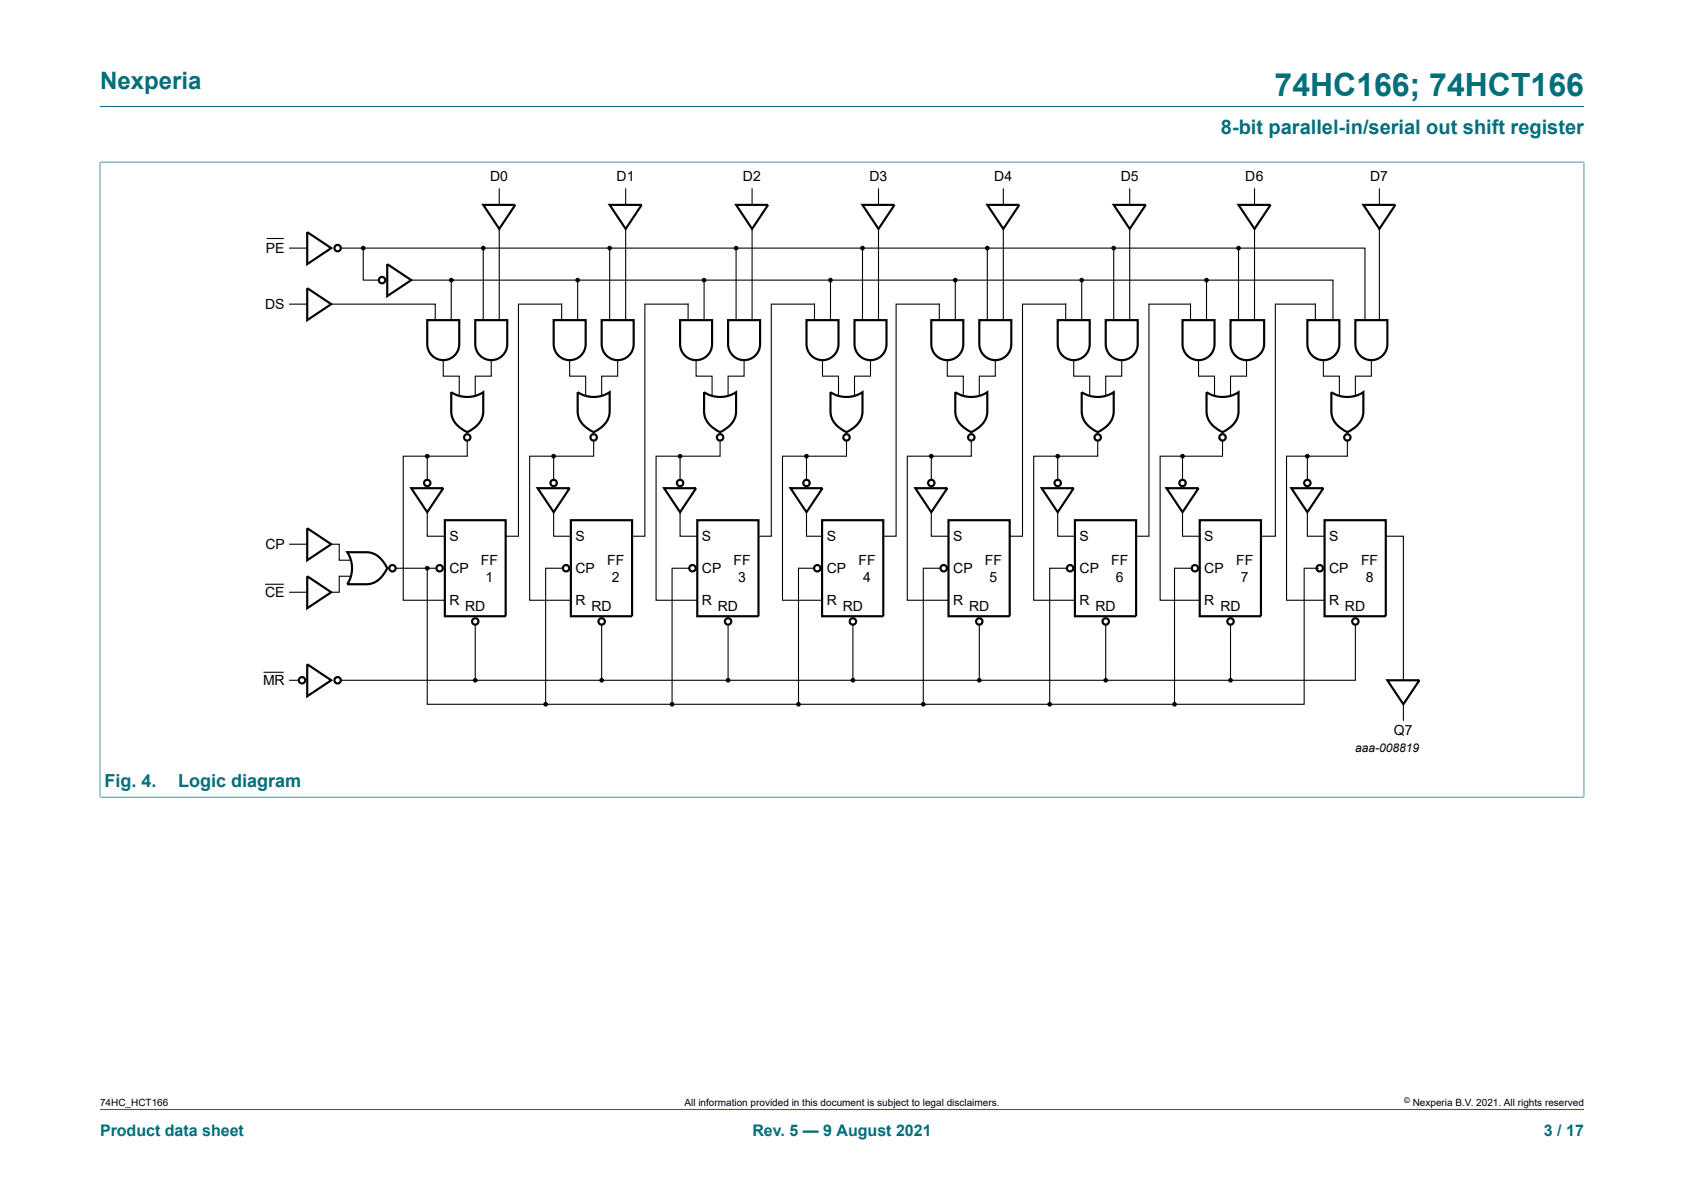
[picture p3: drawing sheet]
<svg xmlns="http://www.w3.org/2000/svg" width="297mm" height="210mm" viewBox="0 0 297 210" stroke-linecap="round" stroke-linejoin="round" font-family="sans-serif">
<path d="M17.6 18.8h261.8M17.6 28.6h261.8M17.6 28.5v112.1M279.4 28.5v112.1M17.6 140.5h261.8M17.6 195.6h261.8" fill="none" stroke="#036f7b" stroke-width=".18"/>
<g fill="none" stroke="#000" stroke-width=".38">
<path d="M85.2 36.1h5.7l-2.8 4.3zM107.5 36.1h5.7l-2.9 4.3zM129.8 36.1h5.7l-2.9 4.3zM152.1 36.1h5.7l-2.9 4.3zM174.1 36.1h5.7l-2.9 4.3zM196.4 36.1h5.7l-2.9 4.3zM218.4 36.1h5.7l-2.8 4.3zM240.5 36.1h5.6l-2.8 4.3zM54.2 40.9l4.2 2.8-4.2 2.9zM54.2 50.8l4.2 2.8-4.2 2.8zM68.3 46.6l4.2 2.8-4.2 2.8zM75.4 56.4h5.6v4.3a2.82 2.82 0 0 1-2.8 2.8 2.82 2.82 0 0 1-2.8-2.8z"/>
<path d="M83.8 56.4h5.7v4.3a2.82 2.82 0 0 1-2.9 2.8 2.82 2.82 0 0 1-2.8-2.8zM97.6 56.4h5.7v4.3a2.82 2.82 0 0 1-2.8 2.8 2.82 2.82 0 0 1-2.9-2.8zM106.1 56.4h5.7v4.3a2.82 2.82 0 0 1-2.9 2.8 2.82 2.82 0 0 1-2.8-2.8zM119.9 56.4h5.7v4.3a2.82 2.82 0 0 1-2.8 2.8 2.82 2.82 0 0 1-2.9-2.8zM128.4 56.4h5.7v4.3a2.82 2.82 0 0 1-2.9 2.8 2.82 2.82 0 0 1-2.8-2.8zM142.2 56.4h5.7v4.3a2.82 2.82 0 0 1-2.8 2.8 2.82 2.82 0 0 1-2.9-2.8zM150.7 56.4h5.6v4.3a2.82 2.82 0 0 1-2.8 2.8 2.82 2.82 0 0 1-2.8-2.8zM164.2 56.4h5.7v4.3a2.82 2.82 0 0 1-2.8 2.8 2.82 2.82 0 0 1-2.9-2.8zM172.7 56.4h5.7v4.3a2.82 2.82 0 0 1-2.9 2.8 2.82 2.82 0 0 1-2.8-2.8zM186.5 56.4h5.7v4.3a2.82 2.82 0 0 1-2.8 2.8 2.82 2.82 0 0 1-2.9-2.8zM195 56.4h5.7v4.3a2.82 2.82 0 0 1-2.9 2.8 2.82 2.82 0 0 1-2.8-2.8zM208.6 56.4h5.6v4.3a2.82 2.82 0 0 1-2.8 2.8 2.82 2.82 0 0 1-2.8-2.8z"/>
<path d="M217 56.4h6v4.3a2.97 2.97 0 0 1-3 2.8 2.97 2.97 0 0 1-3-2.8zM230.6 56.4h5.6v4.3a2.82 2.82 0 0 1-2.8 2.8 2.82 2.82 0 0 1-2.8-2.8zM239 56.4h5.7v4.3a2.82 2.82 0 0 1-2.8 2.8 2.82 2.82 0 0 1-2.9-2.8zM79.6 69.1a5.1 5.1 0 0 0 5.6 0v3.4a4.1 4.1 0 0 1-2.8 3.7 4.3 4.3 0 0 1-2.8-3.7zM101.9 69.1a5.1 5.1 0 0 0 5.6 0v3.4a4.1 4.1 0 0 1-2.8 3.7 4.3 4.3 0 0 1-2.8-3.7zM124.2 69.1a5.1 5.1 0 0 0 5.6 0v3.4a4.1 4.1 0 0 1-2.8 3.7 4.3 4.3 0 0 1-2.8-3.7zM146.5 69.1a5.1 5.1 0 0 0 5.6 0v3.4a4.1 4.1 0 0 1-2.8 3.7 4.3 4.3 0 0 1-2.8-3.7zM168.5 69.1a5.1 5.1 0 0 0 5.6 0v3.4a4.1 4.1 0 0 1-2.8 3.7 4.4 4.4 0 0 1-2.8-3.7zM190.8 69.1a5.1 5.1 0 0 0 5.6 0v3.4a4.1 4.1 0 0 1-2.8 3.7 4.4 4.4 0 0 1-2.8-3.7zM212.8 69.1a5.1 5.1 0 0 0 5.6 0v3.4a4.1 4.1 0 0 1-2.8 3.7 4.4 4.4 0 0 1-2.8-3.7zM234.8 69.1a5.1 5.1 0 0 0 5.7 0v3.4a4.1 4.1 0 0 1-2.9 3.7 4.3 4.3 0 0 1-2.8-3.7zM54.2 93.1l4.2 2.9-4.2 2.8z"/>
<path d="M61.2 97.4h3.4a4.1 4.1 0 0 1 3.7 2.8 4.4 4.4 0 0 1-3.7 2.8h-3.4a5.1 5.1 0 0 0 0-5.6zM72.5 86.1h5.7l-2.8 4.2zM78.5 91.7h10.7v17h-10.7zM94.8 86.1h5.7l-2.9 4.2zM100.7 91.7h10.8v17h-10.8zM117.1 86.1h5.7l-2.9 4.2zM123 91.7h10.8v17h-10.8zM139.4 86.1h5.7l-2.9 4.2zM145 91.7h10.8v17h-10.8zM161.4 86.1h5.7l-2.9 4.2zM167.3 91.7h10.8v17h-10.8zM183.7 86.1h5.7l-2.9 4.2z"/>
<path d="M189.6 91.7h10.8v17h-10.8zM205.7 86.1h5.7l-2.8 4.2zM211.6 91.7h10.8v17h-10.8zM227.8 86.1h5.6l-2.8 4.2zM233.6 91.7h10.8v17h-10.8zM54.2 117.1l4.2 2.8-4.2 2.9zM54.2 101.6l4.2 2.8-4.2 2.8zM244.7 119.9h5.6l-2.8 4.3z"/>
<circle cx="59.5" cy="43.7" r=".56"/>
<circle cx="67.4" cy="49.4" r=".56"/>
<circle cx="82.4" cy="77.1" r=".56"/>
<circle cx="104.7" cy="77.1" r=".56"/>
<circle cx="127" cy="77.1" r=".56"/>
<circle cx="149.3" cy="77.1" r=".56"/>
<circle cx="171.3" cy="77.1" r=".56"/>
<circle cx="193.6" cy="77.1" r=".56"/>
<circle cx="215.6" cy="77.1" r=".56"/>
<circle cx="237.6" cy="77.1" r=".56"/>
<circle cx="75.4" cy="85.2" r=".56"/>
<circle cx="97.6" cy="85.2" r=".56"/>
<circle cx="119.9" cy="85.2" r=".56"/>
<circle cx="142.2" cy="85.2" r=".56"/>
<circle cx="164.2" cy="85.2" r=".56"/>
<circle cx="186.5" cy="85.2" r=".56"/>
<circle cx="208.6" cy="85.2" r=".56"/>
<circle cx="230.6" cy="85.2" r=".56"/>
<circle cx="53.3" cy="119.9" r=".56"/>
<circle cx="59.5" cy="119.9" r=".56"/>
<circle cx="69.2" cy="100.2" r=".56"/>
<circle cx="77.5" cy="100.2" r=".56"/>
<circle cx="83.8" cy="109.6" r=".56"/>
<circle cx="99.8" cy="100.2" r=".56"/>
<circle cx="106.1" cy="109.6" r=".56"/>
<circle cx="122.1" cy="100.2" r=".56"/>
<circle cx="128.4" cy="109.6" r=".56"/>
<circle cx="144.1" cy="100.2" r=".56"/>
<circle cx="150.4" cy="109.6" r=".56"/>
<circle cx="166.4" cy="100.2" r=".56"/>
<circle cx="172.7" cy="109.6" r=".56"/>
<circle cx="188.7" cy="100.2" r=".56"/>
<circle cx="195" cy="109.6" r=".56"/>
<circle cx="210.7" cy="100.2" r=".56"/>
<circle cx="217" cy="109.6" r=".56"/>
<circle cx="232.8" cy="100.2" r=".56"/>
<circle cx="239" cy="109.6" r=".56"/>
</g>
<g fill="none" stroke="#000" stroke-width=".19">
<path d="M88.1 33.3v2.8M110.3 33.3v2.8M132.6 33.3v2.8M154.9 33.3v2.8M176.9 33.3v2.8M199.2 33.3v2.8M221.3 33.3v2.8M243.3 33.3v2.8M47.1 42.1h2.9M51.1 43.7h3.1M51.1 53.6h3.1M58.4 53.6h18.4v2.8"/>
<path d="M60.1 43.7h180.6v12.7M64.1 43.7v5.7h2.7M72.5 49.4h162.6v7M79.6 49.4v7M85.2 43.7v12.7M88.1 40.4v16M99.1 56.4v-2.8h-7.7v40.9h-2.2M101.9 49.4v7M107.5 43.7v12.7M110.3 40.4v16M121.4 56.4v-2.8h-7.7v40.9h-2.2M124.2 49.4v7"/>
<path d="M129.8 43.7v12.7M132.6 40.4v16M143.6 56.4v-2.8h-7.6v40.9h-2.2M146.5 49.4v7M152.1 43.7v12.7M154.9 40.4v16M165.7 56.4v-2.8h-7.7v40.9h-2.2M168.5 49.4v7M174.1 43.7v12.7M176.9 40.4v16M188 56.4v-2.8h-7.7v40.9h-2.2M190.8 49.4v7"/>
<path d="M196.4 43.7v12.7M199.2 40.4v16M210 56.4v-2.8h-7.4v40.9h-2.2M212.8 49.4v7M218.4 43.7v12.7M221.3 40.4v16M232 56.4v-2.8h-7.1v40.9h-2.5M243.3 40.4v16M78.2 63.5v2.8h2.8v3.4M82.4 77.7v2.7h-11.3v25.4h7.4M86.6 63.5v2.8h-2.8v3.4M100.5 63.5v2.8h2.8v3.4"/>
<path d="M104.7 77.7v2.7h-11.3v25.4h7.3M108.9 63.5v2.8h-2.8v3.4M122.8 63.5v2.8h2.8v3.4M127 77.7v2.7h-11.3v25.4h7.3M131.2 63.5v2.8h-2.8v3.4M145.1 63.5v2.8h2.8v3.4M149.3 77.7v2.7h-11.3v25.4h7M153.5 63.5v2.8h-2.8v3.4M167.1 63.5v2.8h2.8v3.4M171.3 77.7v2.7h-11.3v25.4h7.3M175.5 63.5v2.8h-2.8v3.4M189.4 63.5v2.8h2.8v3.4"/>
<path d="M193.6 77.7v2.7h-11.3v25.4h7.3M197.8 63.5v2.8h-2.8v3.4M211.4 63.5v2.8h2.8v3.4M215.6 77.7v2.7h-11v25.4h7M219.8 63.5v2.8h-2.8v3.4M233.4 63.5v2.8h2.8v3.4M237.6 77.7v2.7h-10.7v25.4h6.7M241.9 63.5v2.8h-2.9v3.4M51.1 96h3.1M58.4 96h1.4v2.8h2M75.4 90.3v4.2h3.1M75.4 80.4v4.2"/>
<path d="M97.6 90.3v4.2h3.1M97.6 80.4v4.2M119.9 90.3v4.2h3.1M119.9 80.4v4.2M142.2 90.3v4.2h2.8M142.2 80.4v4.2M164.2 90.3v4.2h3.1M164.2 80.4v4.2M186.5 90.3v4.2h3.1M186.5 80.4v4.2M208.6 90.3v4.2h3M208.6 80.4v4.2"/>
<path d="M230.6 90.3v4.2h3M230.6 80.4v4.2M244.4 94.5h3.1v25.4M46.6 118.5h3.4M46.8 103h3.2M51.1 119.9h1.6M51.1 104.4h3.1M61.8 101.6h-2v2.8h-1.4M69.8 100.2h7.2M75.4 100.2v24h154.6v-24h2.5M83.8 110.1v9.8M99.3 100.2h-3.1v24"/>
<path d="M106.1 110.1v9.8M121.6 100.2h-3.1v24M128.4 110.1v9.8M143.6 100.2h-2.8v24M150.4 110.1v9.8M165.9 100.2h-3.1v24M172.7 110.1v9.8M188.2 100.2h-3.1v24M195 110.1v9.8M210.2 100.2h-3.1v24M217 110.1v9.8M239 110.1v9.8h-178.9"/>
<path d="M247.5 124.2v2.8"/>
</g>
<g fill="#000">
<circle cx="64.1" cy="43.7" r=".28"/>
<circle cx="79.6" cy="49.4" r=".28"/>
<circle cx="85.2" cy="43.7" r=".28"/>
<circle cx="101.9" cy="49.4" r=".28"/>
<circle cx="107.5" cy="43.7" r=".28"/>
<circle cx="124.2" cy="49.4" r=".28"/>
<circle cx="129.8" cy="43.7" r=".28"/>
<circle cx="146.5" cy="49.4" r=".28"/>
<circle cx="152.1" cy="43.7" r=".28"/>
<circle cx="168.5" cy="49.4" r=".28"/>
<circle cx="174.1" cy="43.7" r=".28"/>
<circle cx="190.8" cy="49.4" r=".28"/>
<circle cx="196.4" cy="43.7" r=".28"/>
<circle cx="212.8" cy="49.4" r=".28"/>
<circle cx="218.4" cy="43.7" r=".28"/>
<circle cx="75.4" cy="80.4" r=".28"/>
<circle cx="97.6" cy="80.4" r=".28"/>
<circle cx="119.9" cy="80.4" r=".28"/>
<circle cx="142.2" cy="80.4" r=".28"/>
<circle cx="164.2" cy="80.4" r=".28"/>
<circle cx="186.5" cy="80.4" r=".28"/>
<circle cx="208.6" cy="80.4" r=".28"/>
<circle cx="230.6" cy="80.4" r=".28"/>
<circle cx="75.4" cy="100.2" r=".28"/>
<circle cx="83.8" cy="119.9" r=".28"/>
<circle cx="106.1" cy="119.9" r=".28"/>
<circle cx="128.4" cy="119.9" r=".28"/>
<circle cx="150.4" cy="119.9" r=".28"/>
<circle cx="172.7" cy="119.9" r=".28"/>
<circle cx="195" cy="119.9" r=".28"/>
<circle cx="217" cy="119.9" r=".28"/>
<circle cx="96.2" cy="124.2" r=".28"/>
<circle cx="118.5" cy="124.2" r=".28"/>
<circle cx="140.8" cy="124.2" r=".28"/>
<circle cx="162.8" cy="124.2" r=".28"/>
<circle cx="185.1" cy="124.2" r=".28"/>
<circle cx="207.1" cy="124.2" r=".28"/>
</g>
<g fill="none" stroke="#000" stroke-width=".25">
<circle cx="64.1" cy="43.7" r=".28"/>
<circle cx="79.6" cy="49.4" r=".28"/>
<circle cx="85.2" cy="43.7" r=".28"/>
<circle cx="101.9" cy="49.4" r=".28"/>
<circle cx="107.5" cy="43.7" r=".28"/>
<circle cx="124.2" cy="49.4" r=".28"/>
<circle cx="129.8" cy="43.7" r=".28"/>
<circle cx="146.5" cy="49.4" r=".28"/>
<circle cx="152.1" cy="43.7" r=".28"/>
<circle cx="168.5" cy="49.4" r=".28"/>
<circle cx="174.1" cy="43.7" r=".28"/>
<circle cx="190.8" cy="49.4" r=".28"/>
<circle cx="196.4" cy="43.7" r=".28"/>
<circle cx="212.8" cy="49.4" r=".28"/>
<circle cx="218.4" cy="43.7" r=".28"/>
<circle cx="75.4" cy="80.4" r=".28"/>
<circle cx="97.6" cy="80.4" r=".28"/>
<circle cx="119.9" cy="80.4" r=".28"/>
<circle cx="142.2" cy="80.4" r=".28"/>
<circle cx="164.2" cy="80.4" r=".28"/>
<circle cx="186.5" cy="80.4" r=".28"/>
<circle cx="208.6" cy="80.4" r=".28"/>
<circle cx="230.6" cy="80.4" r=".28"/>
<circle cx="75.4" cy="100.2" r=".28"/>
<circle cx="83.8" cy="119.9" r=".28"/>
<circle cx="106.1" cy="119.9" r=".28"/>
<circle cx="128.4" cy="119.9" r=".28"/>
<circle cx="150.4" cy="119.9" r=".28"/>
<circle cx="172.7" cy="119.9" r=".28"/>
<circle cx="195" cy="119.9" r=".28"/>
<circle cx="217" cy="119.9" r=".28"/>
<circle cx="96.2" cy="124.2" r=".28"/>
<circle cx="118.5" cy="124.2" r=".28"/>
<circle cx="140.8" cy="124.2" r=".28"/>
<circle cx="162.8" cy="124.2" r=".28"/>
<circle cx="185.1" cy="124.2" r=".28"/>
<circle cx="207.1" cy="124.2" r=".28"/>
</g>
<text font-size="5.6" fill="#036f7b" x="224.8" y="16.8">74HC166; 74HCT166</text>
<text font-size="4.2" fill="#036f7b" x="17.6" y="15.6">Nexperia</text>
<text font-size="3.5" fill="#036f7b" x="215.3" y="23.7">8-bit parallel-in/serial out shift register</text>
<g font-size="3.2" fill="#036f7b">
<text x="18.4" y="138.7">Fig. 4.</text>
<text x="31.4" y="138.7">Logic diagram</text>
</g>
<g font-size="2.8" fill="#036f7b">
<text x="17.6" y="200.2">Product data sheet</text>
<text x="132.7" y="200.2">Rev. 5 — 9 August 2021</text>
<text x="272.3" y="200.2">3 / 17</text>
</g>
<g font-size="2.5">
<text x="86.5" y="31.9">D0</text>
<text x="108.7" y="31.9">D1</text>
<text x="131" y="31.9">D2</text>
<text x="153.3" y="31.9">D3</text>
<text x="175.4" y="31.9">D4</text>
<text x="197.6" y="31.9">D5</text>
<text x="219.6" y="31.9">D6</text>
<text x="241.7" y="31.9">D7</text>
<text x="46.9" y="44.6">PE</text>
<text x="46.8" y="54.5">DS</text>
<text x="79.3" y="95.4">S</text>
<text x="101.5" y="95.4">S</text>
<text x="123.8" y="95.4">S</text>
<text x="145.8" y="95.4">S</text>
<text x="168.1" y="95.4">S</text>
<text x="190.4" y="95.4">S</text>
<text x="212.4" y="95.4">S</text>
<text x="234.4" y="95.4">S</text>
<text x="46.8" y="96.8">CP</text>
<text x="79.3" y="101">CP</text>
<text x="84.8" y="99.6">FF</text>
<text x="101.5" y="101">CP</text>
<text x="107.1" y="99.6">FF</text>
<text x="123.8" y="101">CP</text>
<text x="129.4" y="99.6">FF</text>
<text x="145.8" y="101">CP</text>
<text x="151.4" y="99.6">FF</text>
<text x="168.1" y="101">CP</text>
<text x="173.7" y="99.6">FF</text>
<text x="190.4" y="101">CP</text>
<text x="196" y="99.6">FF</text>
<text x="212.4" y="101">CP</text>
<text x="218" y="99.6">FF</text>
<text x="234.4" y="101">CP</text>
<text x="240.1" y="99.6">FF</text>
<text x="46.8" y="105.3">CE</text>
<text x="79.3" y="106.7">R</text>
<text x="82" y="107.8">RD</text>
<text x="85.6" y="102.5">1</text>
<text x="101.5" y="106.7">R</text>
<text x="104.3" y="107.8">RD</text>
<text x="107.9" y="102.5">2</text>
<text x="123.8" y="106.7">R</text>
<text x="126.6" y="107.8">RD</text>
<text x="130.2" y="102.5">3</text>
<text x="145.8" y="106.7">R</text>
<text x="148.6" y="107.8">RD</text>
<text x="152.2" y="102.5">4</text>
<text x="168.1" y="106.7">R</text>
<text x="170.9" y="107.8">RD</text>
<text x="174.5" y="102.5">5</text>
<text x="190.4" y="106.7">R</text>
<text x="193.2" y="107.8">RD</text>
<text x="196.8" y="102.5">6</text>
<text x="212.4" y="106.7">R</text>
<text x="215.2" y="107.8">RD</text>
<text x="218.9" y="102.5">7</text>
<text x="234.4" y="106.7">R</text>
<text x="237.2" y="107.8">RD</text>
<text x="240.9" y="102.5">8</text>
<text x="46.4" y="120.8">MR</text>
<text x="245.8" y="129.5">Q7</text>
</g>
<text font-size="2.1" x="239" y="132.6">aaa-008819</text>
<g font-size="1.8">
<text x="17.6" y="195">74HC_HCT166</text>
<text x="120.7" y="195">All information provided in this document is subject to legal disclaimers.</text>
<text x="249.2" y="195">Nexperia B.V. 2021. All rights reserved</text>
</g>
<text font-size="1.4" x="247.6" y="194.6">©</text>
</svg>
